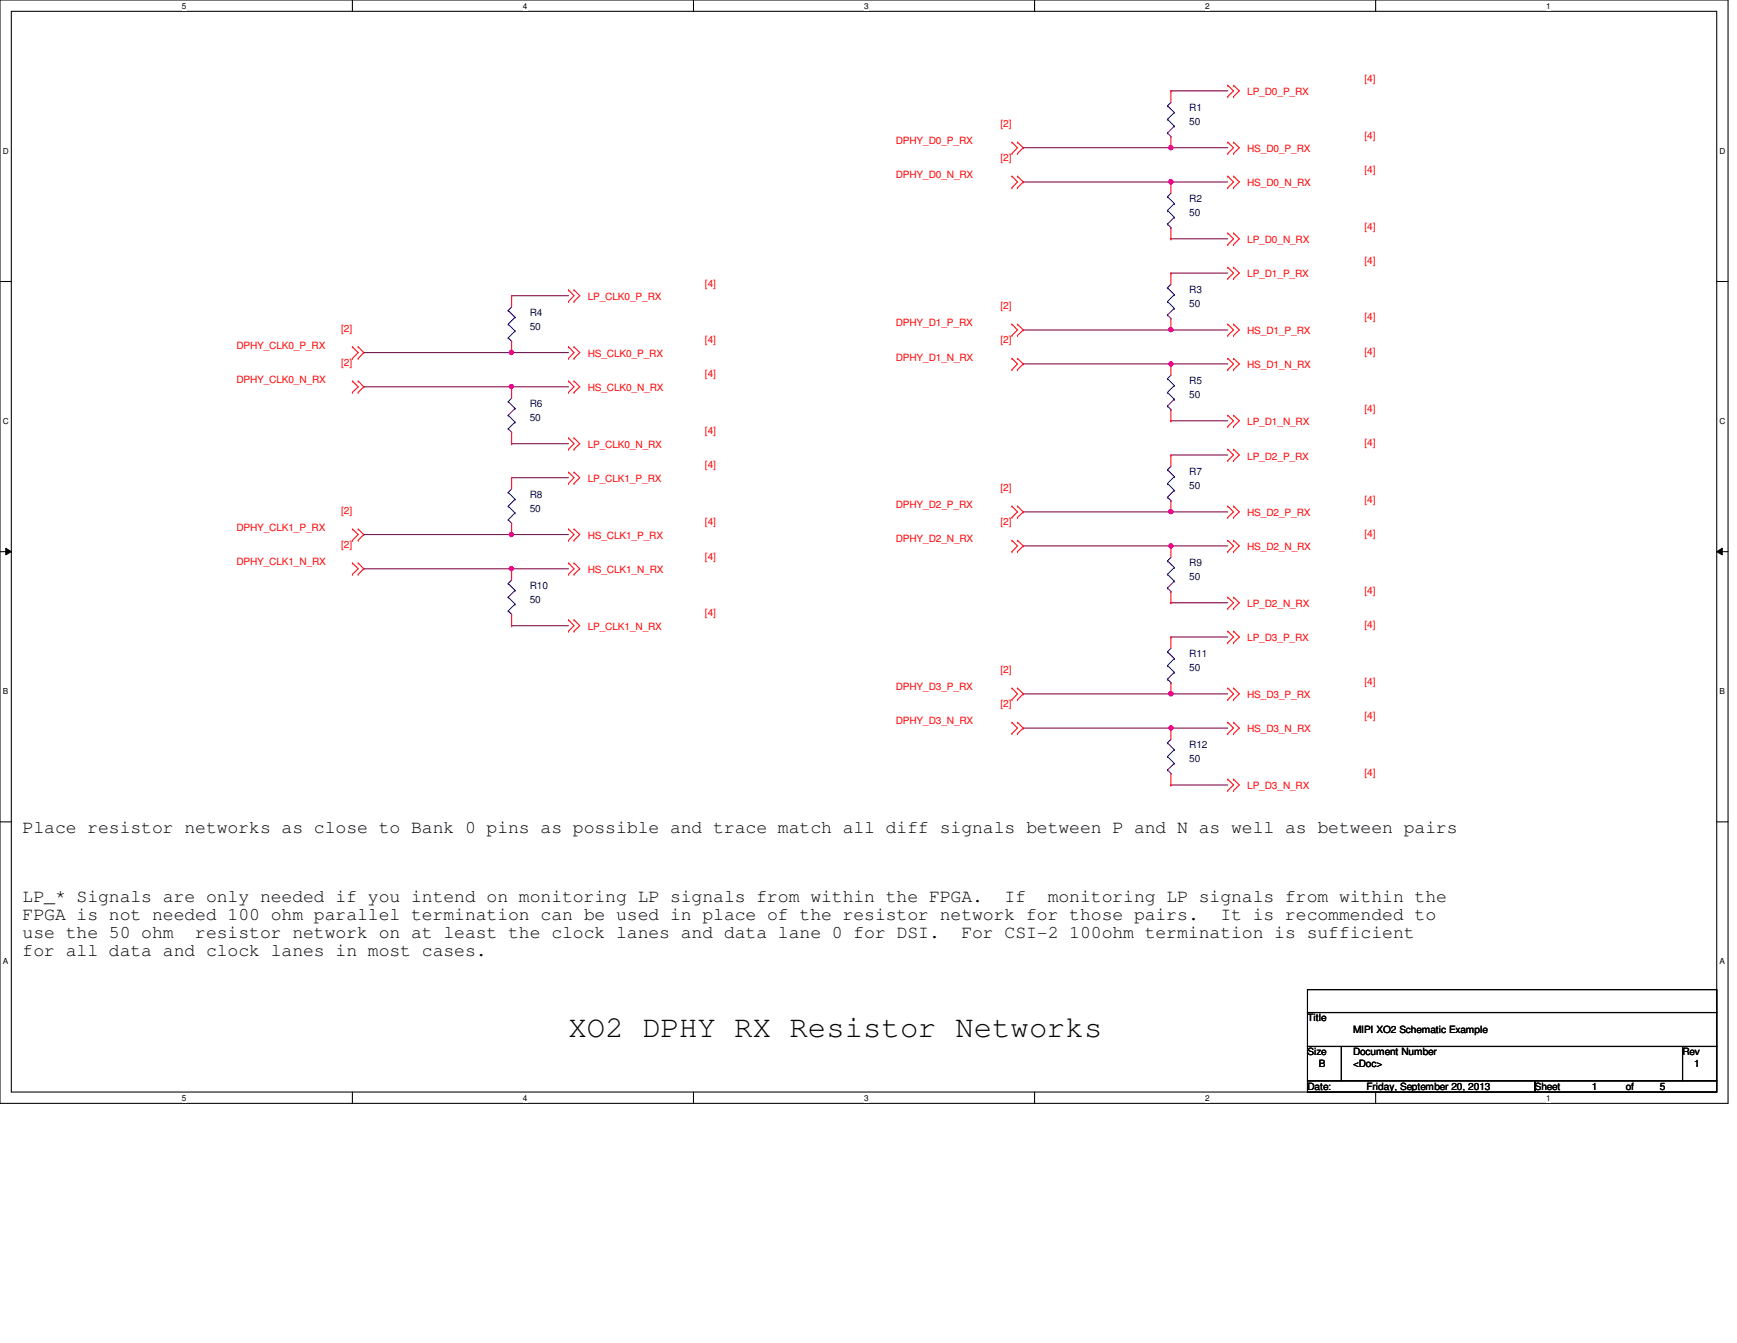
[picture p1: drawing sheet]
<svg xmlns="http://www.w3.org/2000/svg" width="279mm" height="216mm" viewBox="0 0 279 216" stroke-linecap="round" stroke-linejoin="round" font-family="sans-serif">
<path d="M0 0h278v177.4h-278zM1.8 1.8h274.3v173.8h-274.3z" fill="none" stroke="#000" stroke-width=".17"/>
<g fill="#fff">
<path d="M29.3 .2h.7v1.5h-.7z"/>
<path d="M29.3 175.8h.7v1.4h-.7z"/>
</g>
<path d="M56.7 0v1.8M56.7 175.6v1.8" fill="none" stroke="#000" stroke-width=".17"/>
<g fill="#fff">
<path d="M84.1 .2h.7v1.5h-.7z"/>
<path d="M84.1 175.8h.7v1.4h-.7z"/>
</g>
<path d="M111.5 0v1.8M111.5 175.6v1.8" fill="none" stroke="#000" stroke-width=".17"/>
<g fill="#fff">
<path d="M139 .2h.7v1.5h-.7z"/>
<path d="M139 175.8h.7v1.4h-.7z"/>
</g>
<path d="M166.4 0v1.8M166.4 175.6v1.8" fill="none" stroke="#000" stroke-width=".17"/>
<g fill="#fff">
<path d="M193.8 .2h.8v1.5h-.8z"/>
<path d="M193.8 175.8h.8v1.4h-.8z"/>
</g>
<path d="M221.3 0v1.8M221.3 175.6v1.8" fill="none" stroke="#000" stroke-width=".17"/>
<g fill="#fff">
<path d="M248.7 .2h.7v1.5h-.7z"/>
<path d="M248.7 175.8h.7v1.4h-.7z"/>
<path d="M.5 23.5h.9v1.5h-.9z"/>
<path d="M276.6 23.5h.9v1.5h-.9z"/>
<path d="M.5 67h.9v1.5h-.9z"/>
<path d="M276.6 67h.9v1.5h-.9z"/>
</g>
<path d="M0 45.3h1.8M276.1 45.3h1.9" fill="none" stroke="#000" stroke-width=".17"/>
<g fill="#fff">
<path d="M.5 110.4h.8v1.5h-.8z"/>
<path d="M276.6 110.4h.9v1.5h-.9z"/>
</g>
<path d="M0 88.7h1.8M276.1 88.7h1.9" fill="none" stroke="#000" stroke-width=".17"/>
<path d="M.9 88.1l.9 .6-.9 .5zM276.1 88.7l.9-.6v1.1z" fill="#000"/>
<path d="M.9 88.1l.9 .6-.9 .5zM276.1 88.7l.9-.6v1.1z" fill="none" stroke="#000" stroke-width=".16"/>
<g fill="#fff">
<path d="M.5 153.8h.8v1.5h-.8z"/>
<path d="M276.6 153.8h.9v1.5h-.9z"/>
</g>
<path d="M0 132.1h1.8M276.1 132.1h1.9" fill="none" stroke="#000" stroke-width=".17"/>
<path d="M82.3 56.7h.1M82.3 56.7h9.1" fill="none" stroke="#800040" stroke-width=".17"/>
<circle cx="82.2" cy="56.7" r=".35" fill="#f0f"/>
<circle cx="82.2" cy="56.7" r=".35" fill="none" stroke="#f0f" stroke-width=".17"/>
<path d="M58.5 62.2h.1M58.5 62.2h32.9M82.3 62.2h.1" fill="none" stroke="#800040" stroke-width=".17"/>
<circle cx="82.2" cy="62.1" r=".34" fill="#f0f"/>
<circle cx="82.2" cy="62.1" r=".34" fill="none" stroke="#f0f" stroke-width=".17"/>
<g fill="none" stroke="#800040" stroke-width=".17">
<path d="M58.5 56.7h.1M58.5 56.7h23.8M82.3 47.5h.1M82.3 47.5h9.1M82.3 71.3h.1M82.3 76.8h.1M82.3 71.3h9.1M82.3 76.8h9.1M58.5 85.9h.1M58.5 85.9h32.9M82.3 85.9h.1M82.3 100.6h.1"/>
<path d="M82.3 100.6h9.1"/>
</g>
<circle cx="82.2" cy="85.9" r=".34" fill="#f0f"/>
<circle cx="82.2" cy="85.9" r=".34" fill="none" stroke="#f0f" stroke-width=".17"/>
<path d="M58.5 91.4h.1M58.5 91.4h32.9M82.3 91.4h.1" fill="none" stroke="#800040" stroke-width=".17"/>
<circle cx="82.2" cy="91.4" r=".34" fill="#f0f"/>
<circle cx="82.2" cy="91.4" r=".34" fill="none" stroke="#f0f" stroke-width=".17"/>
<path d="M188.3 14.6h.1M188.3 14.6h9.2M164.6 23.7h.1M164.6 23.7h32.9M188.3 38.4h.1M188.3 23.7h.1M188.3 38.4h9.2" fill="none" stroke="#800040" stroke-width=".17"/>
<circle cx="188.3" cy="23.7" r=".34" fill="#f0f"/>
<circle cx="188.3" cy="23.7" r=".34" fill="none" stroke="#f0f" stroke-width=".17"/>
<path d="M164.6 29.3h.1M164.6 29.3h32.9M188.3 29.3h.1" fill="none" stroke="#800040" stroke-width=".17"/>
<circle cx="188.3" cy="29.2" r=".35" fill="#f0f"/>
<circle cx="188.3" cy="29.2" r=".35" fill="none" stroke="#f0f" stroke-width=".17"/>
<path d="M164.6 53h.1M164.6 53h32.9M188.3 43.9h.1M188.3 53h.1M188.3 43.9h9.2M188.3 67.6h.1M188.3 67.6h9.2" fill="none" stroke="#800040" stroke-width=".17"/>
<circle cx="188.3" cy="53" r=".34" fill="#f0f"/>
<circle cx="188.3" cy="53" r=".34" fill="none" stroke="#f0f" stroke-width=".17"/>
<path d="M164.6 58.5h.1M164.6 58.5h32.9M188.3 58.5h.1" fill="none" stroke="#800040" stroke-width=".17"/>
<circle cx="188.3" cy="58.5" r=".34" fill="#f0f"/>
<circle cx="188.3" cy="58.5" r=".34" fill="none" stroke="#f0f" stroke-width=".17"/>
<path d="M188.3 73.2h.1M188.3 73.2h9.2M164.6 82.3h.1M164.6 82.3h32.9M188.3 96.9h.1M188.3 82.3h.1M188.3 96.9h9.2" fill="none" stroke="#800040" stroke-width=".17"/>
<circle cx="188.3" cy="82.2" r=".34" fill="#f0f"/>
<circle cx="188.3" cy="82.2" r=".34" fill="none" stroke="#f0f" stroke-width=".17"/>
<path d="M164.6 87.8h.1M164.6 87.8h32.9M188.3 87.8h.1" fill="none" stroke="#800040" stroke-width=".17"/>
<circle cx="188.3" cy="87.8" r=".34" fill="#f0f"/>
<circle cx="188.3" cy="87.8" r=".34" fill="none" stroke="#f0f" stroke-width=".17"/>
<path d="M164.6 111.5h.1M164.6 111.5h32.9M188.3 102.4h.1M188.3 111.5h.1M188.3 102.4h9.2M188.3 126.2h.1M188.3 126.2h9.2" fill="none" stroke="#800040" stroke-width=".17"/>
<circle cx="188.3" cy="111.5" r=".35" fill="#f0f"/>
<circle cx="188.3" cy="111.5" r=".35" fill="none" stroke="#f0f" stroke-width=".17"/>
<path d="M164.6 117.1h.1M164.6 117.1h32.9M188.3 117.1h.1" fill="none" stroke="#800040" stroke-width=".17"/>
<circle cx="188.3" cy="117" r=".34" fill="#f0f"/>
<circle cx="188.3" cy="117" r=".34" fill="none" stroke="#f0f" stroke-width=".17"/>
<g fill="none" stroke="#f00" stroke-width=".17">
<path d="M188.3 14.6h.1M188.3 14.6v1.9M197.5 13.7h.1M197.5 15.5h.1M197.5 13.7l.9 .9-.9 .9M198.4 13.7h.1M198.4 15.5h.1M198.4 13.7l.9 .9-.9 .9M162.8 24.7h.1M162.8 22.9h.1M162.8 30.2h.1M162.8 28.3h.1"/>
<path d="M162.8 22.9l.9 .8-.9 1M162.8 28.3l.9 1-.9 .9M163.7 22.9h.1M163.7 24.7h.1M163.7 28.3h.1M163.7 30.2h.1M163.7 22.9l.9 .8-.9 1M163.7 28.3l.9 1-.9 .9M188.3 23.7h.1M188.3 29.3h.1M188.3 38.4h.1M188.3 21.9v1.8"/>
<path d="M188.3 29.3v1.8M188.3 36.6v1.8M197.5 37.5h.1M197.5 39.3h.1M197.5 22.9h.1M197.5 24.7h.1M197.5 28.3h.1M197.5 30.2h.1M197.5 37.5l.9 .9-.9 .9M197.5 22.9l.9 .8-.9 1M197.5 28.3l.9 1-.9 .9M198.4 37.5h.1"/>
<path d="M198.4 39.3h.1M198.4 22.9h.1M198.4 24.7h.1M198.4 28.3h.1M198.4 30.2h.1M198.4 37.5l.9 .9-.9 .9M198.4 22.9l.9 .8-.9 1M198.4 28.3l.9 1-.9 .9M56.7 57.6h.1M56.7 55.8h.1M56.7 55.8l.9 .9-.9 .9M57.6 55.8h.1"/>
<path d="M57.6 57.6h.1M57.6 55.8l.9 .9-.9 .9M82.3 47.5h.1M82.3 56.7h.1M82.3 47.5v1.9M82.3 54.9v1.8M91.4 55.8h.1M91.4 57.6h.1M91.4 46.6h.1M91.4 48.5h.1M91.4 55.8l.9 .9-.9 .9M91.4 46.6l.9 .9-.9 1"/>
<path d="M92.3 55.8h.1M92.3 57.6h.1M92.3 46.6h.1M92.3 48.5h.1M92.3 55.8l1 .9-1 .9M92.3 46.6l1 .9-1 1M162.8 53.9h.1M162.8 52.1h.1M162.8 59.4h.1M162.8 57.6h.1M162.8 52.1l.9 .9-.9 .9M162.8 57.6l.9 .9-.9 .9"/>
<path d="M163.7 52.1h.1M163.7 53.9h.1M163.7 57.6h.1M163.7 59.4h.1M163.7 52.1l.9 .9-.9 .9M163.7 57.6l.9 .9-.9 .9M188.3 43.9h.1M188.3 53h.1M188.3 58.5h.1M188.3 43.9v1.8M188.3 51.2v1.8M188.3 58.5v1.8"/>
<path d="M197.5 43h.1M197.5 44.8h.1M197.5 52.1h.1M197.5 53.9h.1M197.5 57.6h.1M197.5 59.4h.1M197.5 43l.9 .9-.9 .9M197.5 52.1l.9 .9-.9 .9M197.5 57.6l.9 .9-.9 .9M198.4 43h.1M198.4 44.8h.1M198.4 52.1h.1"/>
<path d="M198.4 53.9h.1M198.4 57.6h.1M198.4 59.4h.1M198.4 43l.9 .9-.9 .9M198.4 52.1l.9 .9-.9 .9M198.4 57.6l.9 .9-.9 .9M56.7 63.1h.1M56.7 61.3h.1M56.7 61.3l.9 .9-.9 .9M57.6 61.3h.1M57.6 63.1h.1M57.6 61.3l.9 .9-.9 .9"/>
<path d="M82.3 62.2h.1M82.3 71.3h.1M82.3 76.8h.1M82.3 62.2v1.8M82.3 69.5v1.8M82.3 76.8v1.8M91.4 61.3h.1M91.4 63.1h.1M91.4 70.4h.1M91.4 72.2h.1M91.4 75.9h.1M91.4 77.7h.1"/>
<path d="M91.4 61.3l.9 .9-.9 .9M91.4 70.4l.9 .9-.9 .9M91.4 75.9l.9 .9-.9 .9M92.3 61.3h.1M92.3 63.1h.1M92.3 70.4h.1M92.3 72.2h.1M92.3 75.9h.1M92.3 77.7h.1M92.3 61.3l1 .9-1 .9M92.3 70.4l1 .9-1 .9M92.3 75.9l1 .9-1 .9"/>
<path d="M188.3 67.6h.1M188.3 73.2h.1M188.3 65.8v1.8M188.3 73.2v1.8M197.5 66.8h.1M197.5 68.6h.1M197.5 72.2h.1M197.5 74h.1M197.5 66.8l.9 .8-.9 1M197.5 72.2l.9 1-.9 .8M198.4 66.8h.1M198.4 68.6h.1"/>
<path d="M198.4 72.2h.1M198.4 74h.1M198.4 66.8l.9 .8-.9 1M198.4 72.2l.9 1-.9 .8M56.7 86.9h.1M56.7 85h.1M56.7 92.3h.1M56.7 90.5h.1M56.7 85l.9 .9-.9 1M56.7 90.5l.9 .9-.9 .9M57.6 85h.1M57.6 86.9h.1"/>
<path d="M57.6 90.5h.1M57.6 92.3h.1M57.6 90.5l.9 .9-.9 .9M57.6 85l.9 .9-.9 1M82.3 85.9h.1M82.3 91.4h.1M82.3 84.1v1.8M82.3 91.4v1.9M82.3 98.8v1.8M91.4 99.7h.1M91.4 85h.1M91.4 86.9h.1"/>
<path d="M91.4 90.5h.1M91.4 92.3h.1M91.4 99.7l.9 .9-.9 .9M91.4 85l.9 .9-.9 1M91.4 90.5l.9 .9-.9 .9M92.3 99.7h.1M92.3 85h.1M92.3 86.9h.1M92.3 90.5h.1M92.3 92.3h.1M92.3 99.7l1 .9-1 .9M92.3 85l1 .9-1 1"/>
<path d="M92.3 90.5l1 .9-1 .9M162.8 83.2h.1M162.8 81.4h.1M162.8 88.7h.1M162.8 86.9h.1M162.8 81.4l.9 .9-.9 .9M162.8 86.9l.9 .9-.9 .9M163.7 81.4h.1M163.7 83.2h.1M163.7 86.9h.1M163.7 88.7h.1M163.7 81.4l.9 .9-.9 .9"/>
<path d="M163.7 86.9l.9 .9-.9 .9M188.3 87.8h.1M188.3 96.9h.1M188.3 82.3h.1M188.3 80.5v1.8M188.3 87.8v1.8M188.3 95.1v1.8M197.5 96h.1M197.5 97.8h.1M197.5 81.4h.1M197.5 83.2h.1M197.5 86.9h.1"/>
<path d="M197.5 88.7h.1M197.5 96l.9 .9-.9 .9M197.5 81.4l.9 .9-.9 .9M197.5 86.9l.9 .9-.9 .9M198.4 96h.1M198.4 97.8h.1M198.4 81.4h.1M198.4 83.2h.1M198.4 86.9h.1M198.4 88.7h.1M198.4 96l.9 .9-.9 .9M198.4 81.4l.9 .9-.9 .9"/>
<path d="M198.4 86.9l.9 .9-.9 .9M82.3 100.6h.1M91.4 101.5h.1M92.3 101.5h.1M162.8 112.5h.1M162.8 110.6h.1M162.8 117.9h.1M162.8 116.1h.1M162.8 110.6l.9 .9-.9 1M162.8 116.1l.9 1-.9 .8M163.7 110.6h.1M163.7 112.5h.1"/>
<path d="M163.7 116.1h.1M163.7 117.9h.1M163.7 110.6l.9 .9-.9 1M163.7 116.1l.9 1-.9 .8M188.3 102.4h.1M188.3 111.5h.1M188.3 117.1h.1M188.3 102.4v1.8M188.3 109.7v1.8M188.3 117.1v1.8M197.5 101.5h.1M197.5 103.3h.1"/>
<path d="M197.5 110.6h.1M197.5 112.5h.1M197.5 116.1h.1M197.5 117.9h.1M197.5 101.5l.9 .9-.9 .9M197.5 110.6l.9 .9-.9 1M197.5 116.1l.9 1-.9 .8M198.4 101.5h.1M198.4 103.3h.1M198.4 110.6h.1M198.4 112.5h.1M198.4 116.1h.1"/>
<path d="M198.4 117.9h.1M198.4 101.5l.9 .9-.9 .9M198.4 110.6l.9 .9-.9 1M198.4 116.1l.9 1-.9 .8M188.3 126.2h.1M188.3 124.3v1.9M197.5 125.3h.1M197.5 127.1h.1M197.5 125.3l.9 .9-.9 .9M198.4 125.3h.1M198.4 127.1h.1M198.4 125.3l.9 .9-.9 .9"/>
</g>
<path d="M210.3 159.1h65.8v3.7h-65.8zM210.3 162.8h65.8v5.4h-65.8zM210.3 168.2h5.5v5.5h-5.5zM210.3 173.7h36.6v1.9h-36.6zM215.8 168.2h54.8v5.5h-54.8zM246.9 173.7h29.2v1.9h-29.2zM270.6 168.2h5.5v5.5h-5.5z" fill="none" stroke="#000" stroke-width=".17"/>
<g fill="none" stroke="#00f" stroke-width=".17">
<path d="M187.8 17h.1M187.8 19.2h.1M187.8 17l1.1 1.1M187.8 19.2l1.1 1.1M188.3 16.5l-.5 .5M188.9 18.1h.1M188.9 18.1l-1.1 1.1M187.8 21.4h.1M187.8 31.6h.1M187.8 33.8h.1M187.8 36h.1M187.8 21.4l.5 .5"/>
<path d="M187.8 31.6l1.1 1.1M187.8 33.8l1.1 1.1M187.8 36l.5 .6M188.3 21.9h.1M188.3 36.6h.1M188.3 31.1l-.5 .5M188.9 20.3h.1M188.9 32.7h.1M188.9 34.9h.1M188.9 20.3l-1.1 1.1M188.9 32.7l-1.1 1.1M188.9 34.9l-1.1 1.1"/>
<path d="M81.7 49.9h.1M81.7 52.1h.1M81.7 54.3h.1M81.7 49.9l1.1 1.1M81.7 52.1l1.1 1.1M81.7 54.3l.6 .6M82.3 54.9h.1M82.3 49.4l-.6 .5M82.8 51h.1M82.8 53.2h.1M82.8 51l-1.1 1.1M82.8 53.2l-1.1 1.1"/>
<path d="M187.8 46.3h.1M187.8 48.5h.1M187.8 50.6h.1M187.8 46.3l1.1 1.1M187.8 48.5l1.1 1.1M187.8 50.6l.5 .6M188.3 51.2h.1M188.3 45.7l-.5 .6M188.9 47.4h.1M188.9 49.6h.1M188.9 47.4l-1.1 1.1M188.9 49.6l-1.1 1"/>
<path d="M81.7 64.6h.1M81.7 66.8h.1M81.7 68.9h.1M81.7 79.2h.1M81.7 64.6l1.1 1.1M81.7 66.8l1.1 1.1M81.7 68.9l.6 .6M81.7 79.2l1.1 1.1M82.3 69.5h.1M82.3 64l-.6 .6M82.3 78.6l-.6 .6M82.8 65.7h.1"/>
<path d="M82.8 67.9h.1M82.8 65.7l-1.1 1.1M82.8 67.9l-1.1 1M187.8 60.9h.1M187.8 63.1h.1M187.8 65.3h.1M187.8 75.5h.1M187.8 77.7h.1M187.8 79.9h.1M187.8 60.9l1.1 1.1M187.8 63.1l1.1 1.1M187.8 65.3l.5 .5"/>
<path d="M187.8 75.5l1.1 1.1M187.8 77.7l1.1 1.1M187.8 79.9l.5 .6M188.3 65.8h.1M188.3 60.3l-.5 .6M188.3 75l-.5 .5M188.9 62h.1M188.9 64.2h.1M188.9 76.6h.1M188.9 78.8h.1M188.9 62l-1.1 1.1M188.9 64.2l-1.1 1.1"/>
<path d="M188.9 76.6l-1.1 1.1M188.9 78.8l-1.1 1.1M81.7 81.4h.1M81.7 83.6h.1M81.7 93.8h.1M81.7 96h.1M81.7 98.2h.1M81.7 81.4l1.1 1.1M81.7 83.6l.6 .5M81.7 93.8l1.1 1.1M81.7 96l1.1 1.1M81.7 98.2l.6 .6"/>
<path d="M82.3 84.1h.1M82.3 98.8h.1M82.3 93.3l-.6 .5M82.8 80.3h.1M82.8 82.5h.1M82.8 94.9h.1M82.8 97.1h.1M82.8 80.3l-1.1 1.1M82.8 82.5l-1.1 1.1M82.8 94.9l-1.1 1.1M82.8 97.1l-1.1 1.1M187.8 90.2h.1"/>
<path d="M187.8 92.3h.1M187.8 94.5h.1M187.8 90.2l1.1 1M187.8 92.3l1.1 1.1M187.8 94.5l.5 .6M188.3 95.1h.1M188.3 80.5h.1M188.3 89.6l-.5 .6M188.9 91.2h.1M188.9 93.4h.1M188.9 91.2l-1.1 1.1M188.9 93.4l-1.1 1.1"/>
<path d="M187.8 104.8h.1M187.8 107h.1M187.8 109.2h.1M187.8 119.4h.1M187.8 104.8l1.1 1.1M187.8 107l1.1 1.1M187.8 109.2l.5 .5M187.8 119.4l1.1 1.1M188.3 109.7h.1M188.3 104.2l-.5 .6M188.3 118.9l-.5 .5M188.9 105.9h.1"/>
<path d="M188.9 108.1h.1M188.9 105.9l-1.1 1.1M188.9 108.1l-1.1 1.1M187.8 121.6h.1M187.8 123.8h.1M187.8 121.6l1.1 1.1M187.8 123.8l.5 .5M188.3 124.3h.1M188.9 120.5h.1M188.9 122.7h.1M188.9 120.5l-1.1 1.1M188.9 122.7l-1.1 1.1"/>
</g>
<circle cx="82.2" cy="56.7" r=".35" fill="#f0f"/>
<circle cx="82.2" cy="56.7" r=".35" fill="none" stroke="#f0f" stroke-width=".17"/>
<circle cx="82.2" cy="62.1" r=".34" fill="#f0f"/>
<circle cx="82.2" cy="62.1" r=".34" fill="none" stroke="#f0f" stroke-width=".17"/>
<circle cx="82.2" cy="85.9" r=".34" fill="#f0f"/>
<circle cx="82.2" cy="85.9" r=".34" fill="none" stroke="#f0f" stroke-width=".17"/>
<circle cx="82.2" cy="91.4" r=".34" fill="#f0f"/>
<circle cx="82.2" cy="91.4" r=".34" fill="none" stroke="#f0f" stroke-width=".17"/>
<circle cx="188.3" cy="23.7" r=".34" fill="#f0f"/>
<circle cx="188.3" cy="23.7" r=".34" fill="none" stroke="#f0f" stroke-width=".17"/>
<circle cx="188.3" cy="29.2" r=".35" fill="#f0f"/>
<circle cx="188.3" cy="29.2" r=".35" fill="none" stroke="#f0f" stroke-width=".17"/>
<circle cx="188.3" cy="53" r=".34" fill="#f0f"/>
<circle cx="188.3" cy="53" r=".34" fill="none" stroke="#f0f" stroke-width=".17"/>
<circle cx="188.3" cy="58.5" r=".34" fill="#f0f"/>
<circle cx="188.3" cy="58.5" r=".34" fill="none" stroke="#f0f" stroke-width=".17"/>
<circle cx="188.3" cy="82.2" r=".34" fill="#f0f"/>
<circle cx="188.3" cy="82.2" r=".34" fill="none" stroke="#f0f" stroke-width=".17"/>
<circle cx="188.3" cy="87.8" r=".34" fill="#f0f"/>
<circle cx="188.3" cy="87.8" r=".34" fill="none" stroke="#f0f" stroke-width=".17"/>
<circle cx="188.3" cy="111.5" r=".35" fill="#f0f"/>
<circle cx="188.3" cy="111.5" r=".35" fill="none" stroke="#f0f" stroke-width=".17"/>
<circle cx="188.3" cy="117" r=".34" fill="#f0f"/>
<circle cx="188.3" cy="117" r=".34" fill="none" stroke="#f0f" stroke-width=".17"/>
<text font-size="4.9" x="91.4" y="166.7">XO2 DPHY RX Resistor Networks</text>
<g font-size="2.9">
<text x="3.6" y="134">Place resistor networks as close to Bank 0 pins as possible and trace match all diff signals between P and N as well as between pairs</text>
<text x="3.6" y="144.9">LP_* Signals are only needed if you intend on monitoring LP signals from within the FPGA.</text>
<text x="3.6" y="147.9">FPGA is not needed 100 ohm parallel termination can be used in place of the resistor network for those pairs.</text>
<text x="161.6" y="144.9">If</text>
<text x="168.5" y="144.9">monitoring LP signals from within the</text>
<text x="196.3" y="147.9">It is recommended to</text>
<text x="3.6" y="150.8">use the 50 ohm</text>
<text x="3.6" y="153.7">for all data and clock lanes in most cases.</text>
<text x="31.4" y="150.8">resistor network on at least the clock lanes and data lane 0 for DSI.</text>
<text x="154.6" y="150.8">For CSI-2 100ohm termination is sufficient</text>
</g>
<g font-size="1.6" fill="#000080">
<text x="191.3" y="17.9">R1</text>
<text x="191.3" y="20.1">50</text>
<text x="191.3" y="32.5">R2</text>
<text x="191.3" y="34.7">50</text>
<text x="191.3" y="47.2">R3</text>
<text x="85.2" y="50.8">R4</text>
<text x="85.2" y="53">50</text>
<text x="191.3" y="49.4">50</text>
<text x="85.2" y="65.4">R6</text>
<text x="191.3" y="61.8">R5</text>
<text x="191.3" y="64">50</text>
<text x="85.2" y="67.6">50</text>
<text x="191.3" y="76.4">R7</text>
<text x="85.2" y="80.1">R8</text>
<text x="85.2" y="82.3">50</text>
<text x="191.3" y="78.6">50</text>
<text x="85.2" y="94.7">R10</text>
<text x="191.3" y="91.1">R9</text>
<text x="191.3" y="93.2">50</text>
<text x="85.2" y="96.9">50</text>
<text x="191.3" y="105.7">R11</text>
<text x="191.3" y="107.9">50</text>
<text x="191.3" y="120.3">R12</text>
<text x="191.3" y="122.5">50</text>
</g>
<g font-size="1.6" fill="#f00">
<text x="200.6" y="15.3">LP_D0_P_RX</text>
<text x="219.5" y="13.1">[4]</text>
<text x="144.1" y="23.2">DPHY_D0_P_RX</text>
<text x="160.9" y="20.4">[2]</text>
<text x="219.5" y="22.3">[4]</text>
<text x="144.1" y="28.7">DPHY_D0_N_RX</text>
<text x="160.9" y="26">[2]</text>
<text x="200.6" y="24.5">HS_D0_P_RX</text>
<text x="200.6" y="30">HS_D0_N_RX</text>
<text x="219.5" y="27.8">[4]</text>
<text x="200.6" y="39.1">LP_D0_N_RX</text>
<text x="219.5" y="36.9">[4]</text>
<text x="113.4" y="46.1">[4]</text>
<text x="200.6" y="44.6">LP_D1_P_RX</text>
<text x="219.5" y="42.4">[4]</text>
<text x="54.9" y="53.4">[2]</text>
<text x="94.5" y="48.3">LP_CLK0_P_RX</text>
<text x="144.1" y="52.5">DPHY_D1_P_RX</text>
<text x="160.9" y="49.7">[2]</text>
<text x="200.6" y="53.7">HS_D1_P_RX</text>
<text x="219.5" y="51.5">[4]</text>
<text x="38" y="56.1">DPHY_CLK0_P_RX</text>
<text x="54.9" y="58.8">[2]</text>
<text x="94.5" y="57.4">HS_CLK0_P_RX</text>
<text x="113.4" y="55.2">[4]</text>
<text x="144.1" y="58">DPHY_D1_N_RX</text>
<text x="160.9" y="55.2">[2]</text>
<text x="200.6" y="59.2">HS_D1_N_RX</text>
<text x="219.5" y="57">[4]</text>
<text x="38" y="61.6">DPHY_CLK0_N_RX</text>
<text x="94.5" y="62.9">HS_CLK0_N_RX</text>
<text x="113.4" y="60.7">[4]</text>
<text x="113.4" y="69.8">[4]</text>
<text x="200.6" y="68.4">LP_D1_N_RX</text>
<text x="219.5" y="66.2">[4]</text>
<text x="219.5" y="71.7">[4]</text>
<text x="94.5" y="72">LP_CLK0_N_RX</text>
<text x="94.5" y="77.5">LP_CLK1_P_RX</text>
<text x="113.4" y="75.3">[4]</text>
<text x="200.6" y="73.9">LP_D2_P_RX</text>
<text x="54.9" y="82.6">[2]</text>
<text x="144.1" y="81.7">DPHY_D2_P_RX</text>
<text x="160.9" y="79">[2]</text>
<text x="200.6" y="83">HS_D2_P_RX</text>
<text x="219.5" y="80.8">[4]</text>
<text x="38" y="85.4">DPHY_CLK1_P_RX</text>
<text x="54.9" y="88.1">[2]</text>
<text x="94.5" y="86.7">HS_CLK1_P_RX</text>
<text x="113.4" y="84.5">[4]</text>
<text x="113.4" y="90">[4]</text>
<text x="144.1" y="87.2">DPHY_D2_N_RX</text>
<text x="160.9" y="84.5">[2]</text>
<text x="200.6" y="88.5">HS_D2_N_RX</text>
<text x="219.5" y="86.3">[4]</text>
<text x="38" y="90.8">DPHY_CLK1_N_RX</text>
<text x="94.5" y="92.2">HS_CLK1_N_RX</text>
<text x="219.5" y="95.4">[4]</text>
<text x="94.5" y="101.3">LP_CLK1_N_RX</text>
<text x="113.4" y="99.1">[4]</text>
<text x="200.6" y="97.6">LP_D2_N_RX</text>
<text x="219.5" y="100.9">[4]</text>
<text x="200.6" y="103.1">LP_D3_P_RX</text>
<text x="144.1" y="111">DPHY_D3_P_RX</text>
<text x="160.9" y="108.2">[2]</text>
<text x="160.9" y="113.7">[2]</text>
<text x="200.6" y="112.3">HS_D3_P_RX</text>
<text x="219.5" y="110.1">[4]</text>
<text x="144.1" y="116.5">DPHY_D3_N_RX</text>
<text x="200.6" y="117.7">HS_D3_N_RX</text>
<text x="219.5" y="115.5">[4]</text>
<text x="219.5" y="124.7">[4]</text>
<text x="200.6" y="126.9">LP_D3_N_RX</text>
</g>
<g font-size="1.6">
<text x="210.3" y="164.2">Title</text>
<text x="217.6" y="166">MIPI XO2 Schematic Example</text>
<text x="210.3" y="169.7">Size</text>
<text x="212.1" y="171.5">B</text>
<text x="217.6" y="169.7">Document Number</text>
<text x="217.6" y="171.5">&lt;Doc&gt;</text>
<text x="270.6" y="169.7">Rev</text>
<text x="272.5" y="171.5">1</text>
<text x="210.3" y="175.2">Date:</text>
<text x="219.8" y="175.2">Friday, September 20, 2013</text>
<text x="246.9" y="175.2">Sheet</text>
<text x="256" y="175.2">1</text>
<text x="261.5" y="175.2">of</text>
<text x="267" y="175.2">5</text>
</g>
<g font-size="1.3">
<text x="29.3" y="1.4">5</text>
<text x="84.1" y="1.4">4</text>
<text x="139" y="1.4">3</text>
<text x="193.8" y="1.4">2</text>
<text x="248.7" y="1.4">1</text>
<text x=".5" y="24.7">D</text>
<text x="276.6" y="24.7">D</text>
<text x=".5" y="68.2">C</text>
<text x="276.6" y="68.2">C</text>
<text x=".5" y="111.6">B</text>
<text x="276.6" y="111.6">B</text>
<text x=".5" y="155">A</text>
<text x="276.6" y="155">A</text>
<text x="29.3" y="177">5</text>
<text x="84.1" y="177">4</text>
<text x="139" y="177">3</text>
<text x="193.8" y="177">2</text>
<text x="248.7" y="177">1</text>
</g>
</svg>
